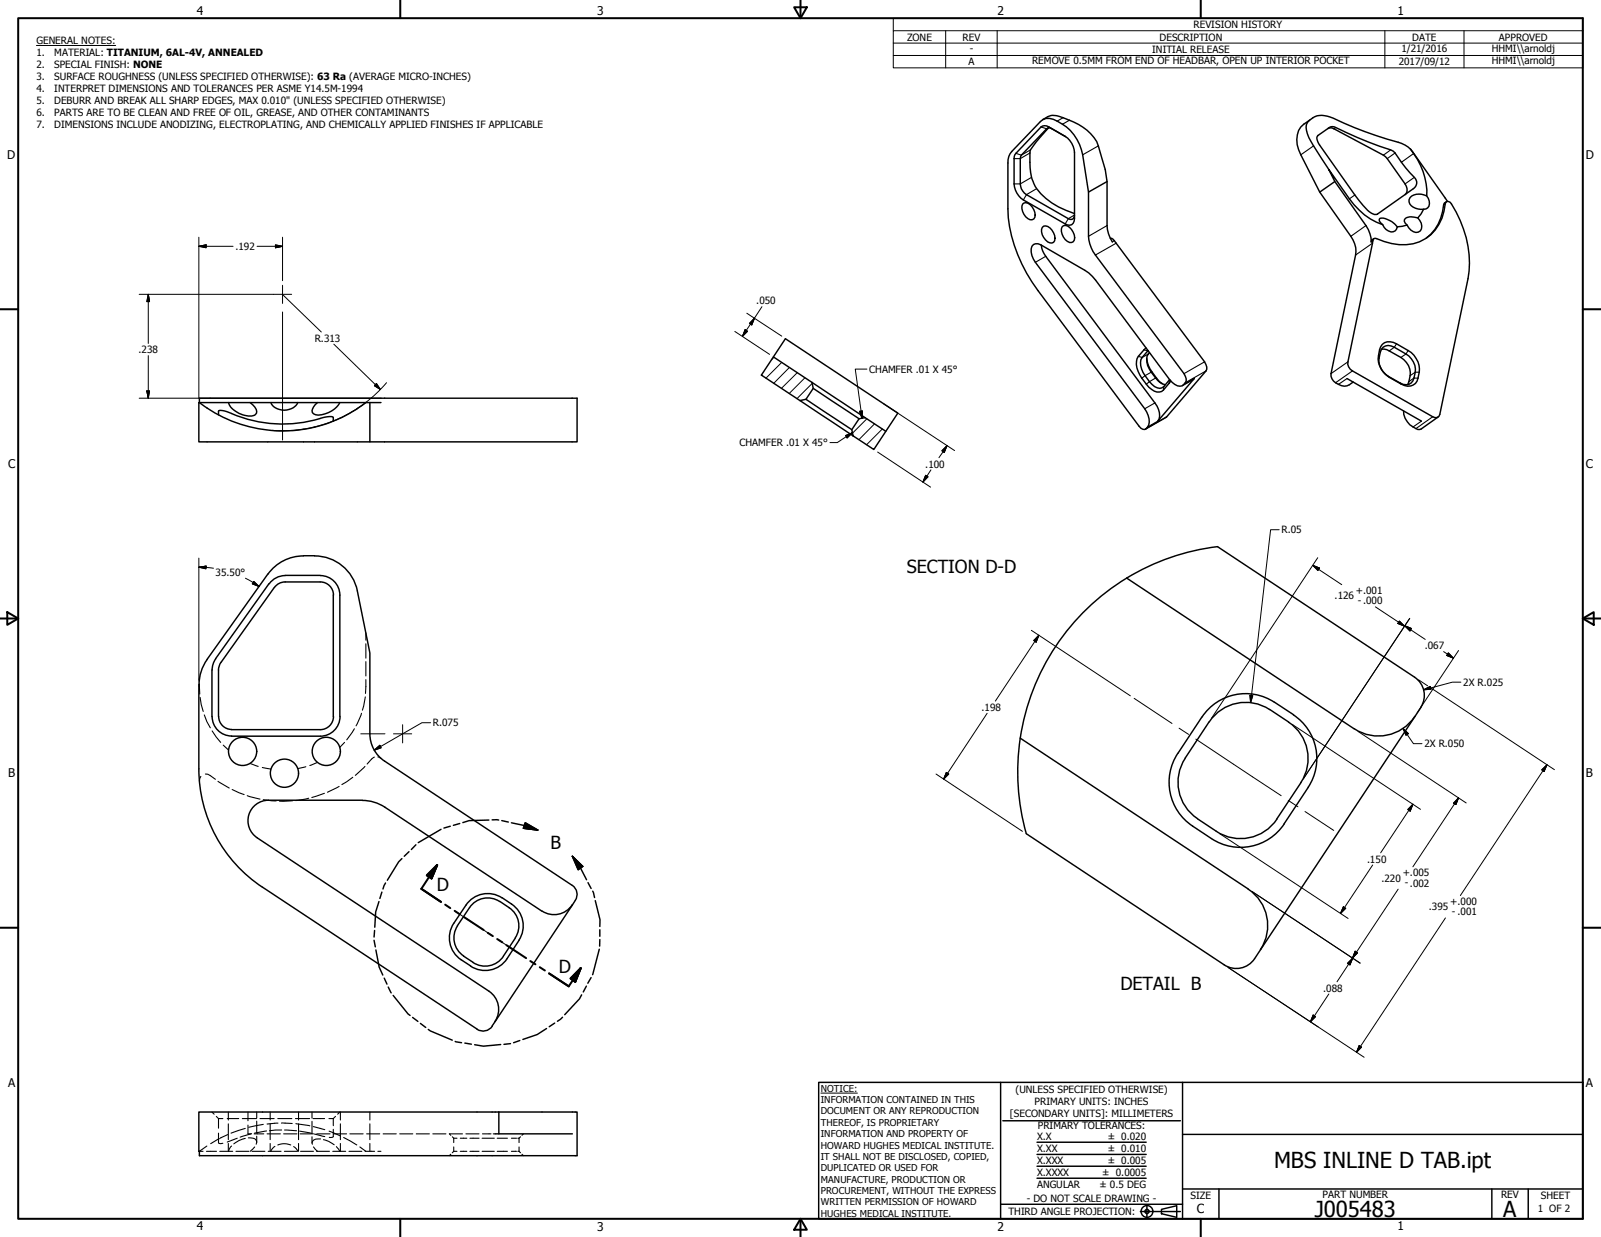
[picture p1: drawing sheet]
<svg xmlns="http://www.w3.org/2000/svg" width="559mm" height="432mm" viewBox="0 0 559 432" stroke-linecap="round" stroke-linejoin="round" font-family="sans-serif">
<!-- layer: Hidden (ANSI) -->
<g fill="none" stroke="#000" stroke-width=".38">
<path d="M69.6 236.9v.9M69.6 238.8l.1 3.5M127.7 237.2l-.1 4.9M127.7 221v2.5M127.7 224.7v5M127.7 230.9v5.1M69.8 243.5l1.1 4.8M71.3 249.6l.9 2.3 1.2 2.2M74 255.1l3 4M120.3 259.1l-1.7 1.8M123.7 254.4l-2.7 3.9M126.2 249l-1.9 4.4"/>
<path d="M127.5 243.3l-1 4.6M70.1 271l-.5 1.7M71.7 270.2l.8 .1 2.7 1.7M76.1 272.7l3.9 2.4M77.9 260.1l1.9 1.7M81 275.6l4.2 1.8M86.3 277.7l4.4 1.3M87.3 266.5l2.8 1M91.6 267.9l3 .6M91.9 279.1l4.5 .5M102.1 279.5l-4.6 .2M106.7 267.7l-2.8 .6"/>
<path d="M107.8 278.6l-4.5 .9M110.8 266.1l-2.7 1.1M113.2 276.9l-4.4 1.5M118.4 274.5l-4.1 2M123.1 271.3l-3.8 2.6M127.4 267.5l-3.4 3.1M130.7 264.3l-1 .7-1.6 1.7M131.9 264.2l1.1 .5M74 388.2l.7 .7M75.5 389.7l.8 .8h1.5M76.3 395.5v3.4l.8 .3 .7-.1M76.3 390.5v3.3"/>
<path d="M76.6 397.4l-3.1 1.8M79.3 390.5h4M79.5 396l-2.7 1.3M79.7 388.2v2.8M79.7 392.3v5.5M79.7 399.2v2.7M82.8 397.3l-3.5 1.4M84.6 390.5h4.9M85.6 397.4l-2.2 .7-1.8 1.2M85.6 393.9l-5 1.6M86.6 392.7v3.1h1M86.6 388.2v3"/>
<path d="M86.7 397.2l1.2 .1a1.49 1.49 0 0 1 1.5 2.1M87.8 395.7l-4 1.2M88.7 395.8h3.4M89.6 388.2v2.1M89.6 391.4v4.1M89.6 396.6v2.1M90.7 390.5h5M91.9 392.5l-5.1 1M93 394.8l-4.2 .7M93.2 395.8h4.7M94.3 388.2v2.8M94.3 392.3v5.5"/>
<path d="M94.3 399.2v2.7M97 399.7l2.2-.5 2.3 .5M97 390.5h4.9M97 392l-3.8 .4M98.2 392l3.8 .2M98.3 394.5l-4.3 .2M99 395.8h4.6M99.3 394.5l4.2 .2M103.1 390.5h5M103.3 392.2l4.8 .8M104.2 388.2v2.8M104.2 392.3v5.5"/>
<path d="M104.2 399.2v2.7M104.6 394.8l4.1 .8M104.8 395.8h4.6M108.9 388.2v2.1M108.9 391.4v4.3M108.9 396.8v2.2M109.3 390.5h4M109.3 393.3l4 1M109.7 395.9l3.6 .8M110.6 395.8h4.6M111.9 397.6h-.3a2.18 2.18 0 0 0-2.7 1.4l.1 .4M112.9 397.8l1.8 .6 1.9 1.2"/>
<path d="M114.8 390.5h1.5M114.9 394.8l3.8 1.7M116.3 394.2v2.5a1.01 1.01 0 0 1-1.4 .3M116.3 395.8h4.7M116.3 390.5v2.4M117.1 389.7l-.8 .8M118.6 388.2l-.7 .7M118.8 388.2v2.8M118.8 392.3v5.5M118.8 399.2v2.7M120 397.1l4.5 2.6M122.1 395.8h4.6"/>
<path d="M128 395.8h4.5M129.1 388.2v2.8M129.1 392.3v5.5M129.1 399.2v2.7M133.7 395.8h4.6M139.5 395.8h4.6M145.3 395.8h4.6M151.1 395.8h4.5M157.9 396.8l.5 .5M158.4 397.3h1.1M158.4 397.3v1.5M160.7 397.3h2.2"/>
<path d="M161.4 395.8h-4.6l.6 .5M162.6 395.8h4.6M164 397.3h3.2M168.3 397.3h4.2M168.4 395.8h3M172.1 395.8h.7M173.5 397.3h3.6M178.5 397.3h1.8M180.7 397.3h.5M181.2 397.3v1.5M181.7 396.8l-.5 .5M182.7 395.8l-.5 .5"/>
<path d="M72.1 401.9h3.5M72.2 400l-2.6 1.9h1.3M76.7 401.9h4.5M80.8 400l-1 1.9M82.4 401.9h4.5M87.9 401.9h4.6M88.9 400.4l-1.6 1.5M93.6 401.9h4.5M95.9 400.2l-.8 .7-.5 1M99.3 401.9h4.5M102.5 400.2l.8 .7 .6 1M104.9 401.9h4.5"/>
<path d="M109.4 400.4l1.4 1.5M110.5 401.9h4.5M116.1 401.9h4.5M117.4 400.2l1.2 1.7M121.8 401.9h4.5M125.6 400.4l2.1 1.5M127.4 401.9h3.3M131.9 401.9h1.1M157.4 402.9l-.6 .5M158.4 401.9h1.1M158.4 401.9l-.5 .5M158.4 400.4v1.5"/>
<path d="M160.7 401.9h2.2M164 401.9h3.2M168.3 401.9h4.2M173.5 401.9h3.6M178.5 401.9h1.8M180.7 401.9h.5M181.2 401.9l.5 .5M181.2 400.4v1.5M182.2 402.9l.5 .5"/>
</g>
<!-- layer: Visible (ANSI) -->
<g fill="none" stroke="#000" stroke-width=".51">
<path d="M363.2 42.4l-10.1 10.5a5.5 5.5 0 0 0-1.3 4v16a50.1 50.1 0 0 0 10.5 28.5l35.3 47.4a1.73 1.73 0 0 0 1.8 1.1 1.73 1.73 0 0 0 1.5-1.6 6.5 6.5 0 0 0-1.4-5.6l-38.1-51.1a6.3 6.3 0 0 1-1.2-5.6 2.17 2.17 0 0 1 3.1-.5l15.4 8.9 2.6 2.1 26.9 36a4.6 4.6 0 0 0 4.4 2.2 2.5 2.5 0 0 0 1.1-3.4l-31.4-42.3M365.8 40.7a6.6 6.6 0 0 1 5.2 .4l2.3 .9M366 44.6l-5.4 6.5a5.7 5.7 0 0 0-1.1 5.5 15 15 0 0 0 7.7 14.3l2.3 1.4 5.5 2.2M369 42.3a16.1 16.1 0 0 1 8.9 11.7l2 13.1v15.4M383.3 50.9l2.5 8.3 .6 4.2v15.3a11.6 11.6 0 0 0 1.8 5.8M455 43.4a7.7 7.7 0 0 0-1.7 8.9l7.3 14.8 10.9 15.4M457.1 42a6.9 6.9 0 0 1 8.3-.7 138.9 138.9 0 0 0 23.7 8.7l2.3 1.2 .9 .9M458.5 50.9l5.3 8.3M463.4 44.9l1.4-.3 .8 .4 17.3 9.2 1.3 1.2 6.2 8.8a2.85 2.85 0 0 1 0 3.7M489.1 56.6a8.5 8.5 0 0 0-7.6-5.5l-7.7-3.1-7.6-3.5a2.09 2.09 0 0 0-2.2 0l-4 2.8a2.74 2.74 0 0 0 .6 3.3l12.3 17.5M492.3 52.1l12.9 18.2M492.3 52.1l.9 1.1"/>
<path d="M493.4 53.6a23.5 23.5 0 0 1 4.6 14.8 2.82 2.82 0 0 1-.4 4.6h-.7l-.9 1.7-1.1 1.4a3.6 3.6 0 0 1 .8 4.5 3.1 3.1 0 0 1-4.6-2.1l-3.4 .7a2.15 2.15 0 0 1-1.6 1.8 2.15 2.15 0 0 1-2.3-.9l-1.2-1.7a23.2 23.2 0 0 1-11.6-9l-7.2-10.2 2.1 4.2 10.9 15.3a10.1 10.1 0 0 1 1.8 5.8M356.9 71.2a1.71 1.71 0 0 1 2.6 .2 3.9 3.9 0 0 1 1.3 5.1 3.1 3.1 0 0 1-3.9-2.6l-.2-1.1zM363.8 79.4a1.78 1.78 0 0 1 2.7 .2 3.9 3.9 0 0 1 1.2 5 2.17 2.17 0 0 1-2.8-.8 4.2 4.2 0 0 1-1.1-4.4zM370.7 79.2a1.71 1.71 0 0 1 2.6 .2 3.9 3.9 0 0 1 1.3 5 3.1 3.1 0 0 1-3.9-2.6l-.2-1zM386.4 63.4l-6.5 3.7M465.9 63.4l-5.3 3.7M494.9 76.1l-2.3-.4a1.81 1.81 0 0 0-2.4 1.6l.9 1.2M498 68.4a5.1 5.1 0 0 0-5.9 .6 2.55 2.55 0 0 0 2 3.7l2.8 .3M504.2 70.9l-.2 .2a17.4 17.4 0 0 1-6.2 12M504.4 71.1a14.7 14.7 0 0 1-18.6 13.9l-5.3-1.7M506.6 71.2a37.1 37.1 0 0 1 5.8 26.1l-10.2 48.1-.6 .3-.7 .1-.8-.3-28-16a3.1 3.1 0 0 1-1.6-3.2l8.7-42.3M363.5 85.6a7.2 7.2 0 0 0 1.5 3.9l38.1 51.2a5.5 5.5 0 0 1 1 6.3l12.7-14.9-.4 .4"/>
<path d="M387.5 83.2a2.39 2.39 0 0 1 2.1 1.7l30.8 41.4a2.91 2.91 0 0 1 .5 3.2l-13.9 16.2M473.1 89l-8.5 41.4a4.6 4.6 0 0 0 6.4 3.9M269.9 124.6l13.5 8.9 .4 2.1-2.5 3.8-2.1 .4-13.5-8.9zM269.9 124.6l4.2-6.4 39.3 26-4.2 6.4M279.2 139.8l18.6 12.3M281.3 139.4l16 10.6M283.4 133.5l18.5 12.3M283.8 135.6l16 10.6M400.2 125.1a13.7 13.7 0 0 0 5.5 8.9M470.2 132.1l25.9 14.9M482.5 120.2a3.9 3.9 0 0 1 4.9-.2l4.1 2.4a8 8 0 0 1 2.5 11.5 4 4 0 0 1-5 .1 12.4 12.4 0 0 1-7.4-6.2 8.8 8.8 0 0 1 .9-7.6zM69.4 140.5h59.7v13.7h-59.7z"/>
<path d="M76.3 144.8v-1.3a5.4 5.4 0 0 1 4.5 .8 45.7 45.7 0 0 0 32.7 1.3l1.5-.2a1.05 1.05 0 0 1 1.3 .4v1.2M79.8 140.5a8 8 0 0 0 6.2 4.6l1.3 .1a1.8 1.8 0 0 0 2.1-.9 1.8 1.8 0 0 0-.5-2.3l-1.6-1.5M94.6 140.5a5.5 5.5 0 0 0 9.3 0M105.9 149.9a47.7 47.7 0 0 1-36.3-9.4v-1.5h131.8v15.2h-72.3M110.8 140.5a3.9 3.9 0 0 0-1.8 3.5 4 4 0 0 0 4.5 .5 8.3 8.3 0 0 0 5.1-4M127.7 140.5a47.7 47.7 0 0 1-21.8 9.4M129.1 140.5h3.9M299.8 146.2l2.1-.4 7.3 4.8-4.2 6.3-7.2-4.8-.5-2.1zM489.9 143.4a6.6 6.6 0 0 0 5.7 6.5l.5-.2M105.9 194.1a15.2 15.2 0 0 0-12.4 6.3M105.9 194h3.9M109.8 194.1a15.2 15.2 0 0 1 14.9 12.1l4.4 21.7v28.3"/>
<path d="M424.9 190.8l68.9 45.6M93.5 200.4l-21.2 29.8M93.9 203.7l-18.7 26.2M95.8 205l-18.7 26.2-.6 1.3-.2 1.4M99.5 203.1h12.3a4.6 4.6 0 0 1 4.6 4.6M99.5 200.9h12.3M99.5 203.1l-2.3 .7-1.4 1.3M99.5 200.9a6.8 6.8 0 0 0-5.5 2.9M111.8 200.9a6.8 6.8 0 0 1 6.8 6.8M116.3 207.7v42.4M118.6 207.7v42.4M393.3 201.8l79.4 52.6"/>
<path d="M69.4 239v29.4M72.3 230.2a15.2 15.2 0 0 0-2.8 8.8M74 233.9v16.2M75.3 229.9l-1 2.2-.3 1.8M76.3 233.9v16.2M493.7 236.4a7.6 7.6 0 0 1 2.2 10.5M74 250.1a6.8 6.8 0 0 0 6.9 6.8M76.3 250.1a4.5 4.5 0 0 0 4.6 4.5M116.4 250.1a4.6 4.6 0 0 1-4.6 4.6h-31M118.7 250.1a6.9 6.9 0 0 1-6.9 6.9h-31M129.1 256.1a11.5 11.5 0 0 0 5.1 9.6l65.5 43.4a3.7 3.7 0 0 1 1.1 5.2l-1 1.6M356.1 257.7l79.6 52.6"/>
<path d="M419.5 250.3l-8.4 12.7a18.3 18.3 0 0 0 5.1 25.4 36.4 36.4 0 0 0 11.4 6.6 18.3 18.3 0 0 0 20.6-7.4M422 252l-8.4 12.7M443.1 247.7a15.2 15.2 0 0 0-21 4.3M443.2 247.6l6.6 4.4M444.8 245.1l6.7 4.4M444.8 245.2a18.3 18.3 0 0 0-25.3 5.1M449.8 252.1a15.2 15.2 0 0 1 4.2 21.1M451.4 249.5a18.3 18.3 0 0 1 5.2 25.3l-8.4 12.8M493.8 250.1a15.2 15.2 0 0 1-21.1 4.3M495.9 247l-55.9 84.5M69.4 268.4a49.6 49.6 0 0 0 22.2 41.3l74.9 49.5a3.8 3.8 0 0 0 5.3-1M126.4 279.3h-32.7a7.1 7.1 0 0 0-6.8 5.1 7.1 7.1 0 0 0 2.9 8"/>
<path d="M126.5 279.4a14.3 14.3 0 0 1 7.8 2.3l54.9 36.3a7.6 7.6 0 0 0 10.5-2.1M413.7 264.7a15.2 15.2 0 0 0 4.3 21.1M454.1 273.2l-8.5 12.7M89.8 292.5l80.9 53.5a7.6 7.6 0 0 1 2.1 10.5M358.2 291l69.1 45.8a7.7 7.7 0 0 0 10.6-2.2l2.1-3.1M418 285.8l6.6 4.4M445.7 285.9a15.3 15.3 0 0 1-21.2 4.3M174.4 314.7a7.6 7.6 0 0 0-10.5 2.1l-4.3 6.4M174.4 314.6a12.3 12.3 0 0 1 6.1 5.6 7.6 7.6 0 0 1-.7 7.2M175.2 313.4a9.1 9.1 0 0 0-12.6 2.6l-4.2 6.3a9.2 9.2 0 0 0 2.6 12.7l3.3 2.2M175.3 313.4a14.2 14.2 0 0 1 6.4 5.8 9.1 9.1 0 0 1-.6 9M199.8 315.9l-28 42.2"/>
<path d="M435.7 310.4a15.2 15.2 0 0 1 4.2 21.1M159.7 323.2a7.6 7.6 0 0 0 2.1 10.5M161.8 333.8a12 12 0 0 0 7.5 3.4 7.6 7.6 0 0 0 6.4-3.4M179.9 327.4l-4.2 6.4M181.2 328.2l-4.2 6.5a9.2 9.2 0 0 1-12.7 2.5M69.4 388.2h132v15.2h-131.8zM172.8 395.8h27M174.1 388.2v7.6"/>
<circle cx="84.7" cy="262.3" r="4.9"/>
<circle cx="99.3" cy="269.9" r="4.9"/>
<circle cx="113.9" cy="262.3" r="4.9"/>
</g>
<!-- layer: Break Line (ANSI) -->
<path d="M425 190.8a79.2 79.2 0 0 0-66.8 100.2" fill="none" stroke="#000" stroke-width=".51"/>
<!-- layer: Visible Narrow (ANSI) -->
<g fill="none" stroke="#000" stroke-width=".38">
<path d="M359.5 53.4l-3.4 2h-2.2M359.7 52.3l-3.2 1.9-1.9-.7M363.3 44.3l2 .7 .5-.4M366 44.3l1 .6M371 41.1l-2 1.2M373.3 42l-2.5 1.4M383.3 50.9l-5.4 3.1M458.5 50.9l-4.5 3.1M466.2 44.5l-.6 .5M485.4 52.3l-2.5 1.9M486.9 53.4l-2.7 2M493.4 53.6l-4.3 3"/>
<path d="M360 61.9l-3.9 2.3h-2.2M361.8 65.8l-3.5 2.1-1.1 1.9M375 75.1l-2.1 1.2-1.1 1.9M386.4 78.7l-6.5 3.8M472.9 68.1l-1.9 1.3M476.8 78.7l-5.3 3.8M493.6 61.9l-3.2 2.3M504.4 71.1l-.5 .4M365 89.5l-3.6 2.1M388.9 84l-.7 .5M389.6 84.9l-7.3 4.1M479 84.9l-5.9 4.1"/>
<path d="M479.2 84l-.6 .5M399.3 122.1l1.4 .3M400.8 123.6l-2.1 1.2-1.4-.4M402.1 129.9l-2.4 1.2-1.2 .9M403.7 132h-.3l-2.2 1.2-1.1 .9M406.2 134.9l-.1 1.2M408.2 132.6l-.1 1.2M416.8 132.1l-3.5 2.1M420.4 126.3l-7.1 4.1M420.9 129.5l-7.2 4.1M470.2 132.1l-3 2.1M470.5 126.3l-5.9 4.1"/>
<path d="M472.1 129.5l-5.9 4.1M481.1 124.1l.2 .9M481.5 122l.3 .9M484.6 131.4l.4 .4M487.4 120l-.7 1.2-1.8 1.3M488.6 133.7l.4 .3M491.5 122.4l-.8 1.2-1.8 1.2M494.9 132h-1.4l-1.8 1.2M495.4 129.9h-1.4l-1.8 1.2M403.1 140.7l-3.6 2M404.1 147l-3.5 2M407.2 145.5l-7.2 4.1"/>
<path d="M496.1 147l-2.9 2M500.1 145.5l-5.9 4.1"/>
</g>
<g fill="none" stroke="#000" stroke-width=".51">
<path d="M363.3 44.3a2.31 2.31 0 0 1 2.7 0l5.8 3.3a7.2 7.2 0 0 1 3.2 5.6v23.1a1.96 1.96 0 0 1-.9 2.1 1.96 1.96 0 0 1-2.3-.2l-14.6-8.4a7.2 7.2 0 0 1-3.3-5.6v-8.8l.3-1.4zM365.8 40.7l-1.9 1.1M369 42.3a4.7 4.7 0 0 0-5.8 .1M371.9 47.7l-4.9-2.8-1.2-.3-9.3 9.6-.4 1.2v8.8a4.5 4.5 0 0 0 2.2 3.7l14.6 8.4a1.32 1.32 0 0 0 1.5 .2 1.32 1.32 0 0 0 .6-1.4M373.3 42a16.2 16.2 0 0 1 10 8.9M455 43.4l2.1-1.4a3.6 3.6 0 0 0-.8 4.7l2.2 4.2M489.1 56.6l3 3.7a5.6 5.6 0 0 1 2.4 3.1l-.4 1.7-.8 .7-12.5 8.9a3.5 3.5 0 0 1-3.5-1.3l-4.4-5.3M482.6 78.4l-.5-.4a1.15 1.15 0 0 1-.4-1.8 7.4 7.4 0 0 1 6 3M504.4 71.1l.2-.5a1.27 1.27 0 0 1 2 .6M504.8 70.4l-.6 .5M379.9 82.5a12 12 0 0 0 2.4 6.5M471.5 82.5a8.8 8.8 0 0 1 1.6 6.5"/>
<path d="M479.5 83.3l-.8 .7-.1 .5M480.5 83.3a.84 .84 0 0 0-.9-.1 .84 .84 0 0 0-.4 .8M400 121.5a9.4 9.4 0 0 0-3.1 3.7 7.9 7.9 0 0 0 1.6 6.8 9.9 9.9 0 0 0 5.3 4.8h.9a6.3 6.3 0 0 0 3.7-3.4l.2-.5M400.7 122.4a6.6 6.6 0 0 0-2.6 4.1 12.1 12.1 0 0 0 5.8 8.9l.9 .2 .8-.2 2.6-2.9M401.2 123.1a4.7 4.7 0 0 0-.1 5.7 9.4 9.4 0 0 0 5.6 5.5M416.4 132.5l-3.7 2.1M472.3 133.3l-1.3 1M482.2 121.9h.8a19 19 0 0 1 7 3.6 6.9 6.9 0 0 1 1.4 8.7M482.7 121.2a3.3 3.3 0 0 1 4 0l4 2.4a6.7 6.7 0 0 1 1.9 10.1 3.3 3.3 0 0 1-4 0 10.7 10.7 0 0 1-7.1-6.4 7.9 7.9 0 0 1 1.2-6.1zM407 145.7l-7.2 4.1M502 145.5l-5.9 4.2"/>
</g>
<!-- layer: Detail Boundary (ANSI) -->
<g fill="none" stroke="#000" stroke-width=".51">
<path d="M140.3 299.7l-1.2 1.2-3.9 6.4M142.7 297.3l-1.6 1.6M145.2 294.9l-1.6 1.6M153.9 289.5l-7.9 4.6M157.2 288.4l-2.3 .7M160.5 287.5l-2.3 .6M170.6 286.3l-6.8 .1-2.3 .7M171.8 286.2l2.3 .1M175.1 286.4l2.3 .6M178.5 287.2l4.5 1 4.7 1.6M183.3 287.2l4.4 2.6-5-.7zM199.8 298.9l3.6 3.6-1.6 1.1z"/>
<path d="M199.8 298.9l2.8 4.1 2.1 4.1M132.3 314.7l-1.2 3.6-.3 5.4M133.3 311.4l-.7 2.2M134.6 308.2l-.9 2.1M205.2 308.1l1.1 2M206.9 311.1l.6 2.2M207.8 314.4l1.6 6.7v2.3M130.6 328.2l.4 2.3M130.7 324.8l-.1 2.3M131.2 331.6l1.1 6 1.3 2.8M209.2 331.3l-2.4 8.9M209.4 324.5v2.3"/>
<path d="M209.4 328l-.1 2.3M134.1 341.4l1 2.1M135.5 344.6l1 2M137.2 347.5l5.2 6.4 .7 .6M144 355.2l1.9 1.4M146.7 357.3l1.9 1.3M149.5 359.3l.7 .6 7.7 3.2M190.8 359l-3.3 2.1-5 1.7M193.6 357.1l-1.9 1.3M196.3 355.1l-1.7 1.4M203 347.3l-.8 1.4-5.1 5.5M204.7 344.2l-1.1 2.1"/>
<path d="M206.3 341.2l-1.1 2M158.9 363.5l2.2 .5M162.2 364.1l2.3 .4M174.8 364.6l-6.1 .6-3-.5M178.2 364.3l-2.3 .3M181.4 363.2l-2.1 .8"/>
</g>
<path d="M182.7 289.1l5 .7zM183.3 287.2l4.4 2.6-5-.7zM199.8 298.9l3.6 3.6zM199.8 298.9l3.6 3.6-1.6 1.1z" fill="#000" stroke="#000" stroke-width=".51"/>
<!-- layer: Section Line (ANSI) -->
<path d="M149 305.6l3.6-3.7-2 4.7zM152.6 301.9l-5.5 8.4 6.8 4.5M155.4 315.8l1.8 1.2M158.7 317.9l1.8 1.3M161.9 320.1l6.9 4.5M170.2 325.6l1.8 1.2M173.5 327.8l1.8 1.1M176.8 329.9l6.8 4.6M185.1 335.5l1.8 1.1M188.4 337.6l1.8 1.2M202.7 337.9l-1.9 4.8-1.7-1.1zM202.7 337.9l-4.2 6.4-6.9-4.5" fill="none" stroke="#000" stroke-width=".7"/>
<path d="M152.6 301.9l-2 4.7zM149 305.6l3.6-3.7-2 4.7zM202.7 337.9l-1.9 4.8zM202.7 337.9l-1.9 4.8-1.7-1.1z" fill="#000" stroke="#000" stroke-width=".7"/>
<!-- layer: Border (ANSI) -->
<g fill="none" stroke="#000" stroke-width=".7">
<path d="M6.3 6.3h546.1v419.1h-546.1zM139.7 0v6.3M277.2 2.5h4.4l-2.2 3.8zM279.4 0v6.3M419.1 0v6.3M0 107.9h6.3M552.4 107.9h6.4M0 215.9h6.3M2.5 213.7l3.8 2.2-3.8 2.2zM552.4 215.9l3.9-2.2v4.4zM552.4 215.9h6.4M0 323.8h6.3"/>
<path d="M552.4 323.8h6.4M139.7 425.4v6.4M279.4 425.4l2.2 3.9h-4.4zM279.4 425.4v6.4M419.1 425.4v6.4"/>
</g>
<!-- layer: Title (ANSI) -->
<g fill="none" stroke="#000" stroke-width=".51">
<path d="M285.8 377.8h266.6v47.6h-266.6zM349.2 377.8v47.6M412.7 377.8v47.6M350 391.2h62M361.9 398.7h38.1M412.7 396h139.7M361.9 411.3h38.1M361.9 407.1h38.1M361.9 403h38.1M412.7 415h139.7M425.4 415v10.4M520.7 415v10.4"/>
<path d="M533.4 415v10.4M349.2 420.4h63.5M398 422.9h14M400.3 420.6v4.6M405.4 422.1l5.3-1.2v4l-5.3-1.2z"/>
<circle cx="400.3" cy="422.9" r="2.06"/>
<circle cx="400.3" cy="422.9" r=".73"/>
</g>
<path d="M286.5 381.6h12.8" fill="none" stroke="#000" stroke-width=".35"/>
<!-- layer: Hatch (ANSI) -->
<path d="M270.1 124.7l-.8 .8M272.9 126.5l-5.6 5.5M275.5 128.3l-5.4 5.5M278.3 130.1l-5.6 5.5M280.9 131.9l-5.4 5.5M283.5 133.9l-5.4 5.3M302.6 146.2l-5 5M305.2 148l-5.4 5.5M308 149.7l-5.5 5.6" fill="none" stroke="#000" stroke-width=".35"/>
<!-- layer: Symbol (ANSI) -->
<g fill="none" stroke="#000" stroke-width=".35">
<path d="M12.7 15.9h27.7M311.8 10.7v-4.3h240.6v4.3M311.8 15h240.6M311.8 19.4h240.6M330.1 10.7v13M348 10.7v13M483.4 10.7v13M511 10.7v13M552.4 10.7h-240.6v4.3M552.4 10.7v13h-240.6v-8.7M302.6 128.8h-4.1l2.4 17.2M295.1 152l2.4-.9-1.8 1.7z"/>
<path d="M297.5 151.1l-5.3 3.4h-2.5M300 143.6l1.1-.2-.2 2.6z"/>
</g>
<!-- layer: Centerline (ANSI) -->
<path d="M395.9 243.8l13.2 8.7M411.5 254.2l3.3 2.1M417.4 258l29.8 19.7M449.6 279.4l3.4 2.2M455.5 283.3l10 6.6M159.1 318.3l5.3 3.5M164.3 321.7l1.3 .8M168.1 324.2l3.3 2.2M173.9 328l6.5 4.4" fill="none" stroke="#000" stroke-width=".35"/>
<!-- layer: Symbol (ANSI) -->
<path d="M295.7 152.8l1.8-1.7zM295.1 152l2.4-.9-1.8 1.7zM300 143.6l.9 2.4zM300 143.6l1.1-.2-.2 2.6z" fill="#000" stroke="#000" stroke-width=".35"/>
<!-- layer: Center Mark (ANSI) -->
<path d="M98.6 99.6v6.3M95.4 102.7h6.4M98.6 108.9v44.7M125.9 256.2h8.5M137.4 256.2h6.3M140.5 253v6.3" fill="none" stroke="#000" stroke-width=".35"/>
<!-- layer: Dimension (ANSI) -->
<g fill="none" stroke="#000" stroke-width=".35">
<path d="M69.4 86l2.5-.5v1zM69.4 86h11.9M69.4 82.8v56.1M89.7 86h8.9M96.1 85.5l2.5 .5-2.5 .5zM98.6 82.8v15.2M48.6 102.7h46.8M51.8 102.7l.4 2.6h-1zM51.8 102.7v17.2M98.6 102.8l13.5 13.1M256.5 115.7l12.1 8M260.1 115.1l.8 .5-1.8 1.8z"/>
<path d="M260.7 109.3l12.2 8M263.3 111.1l-.9 2.3-.8-.5zM265.9 107.1l-6.8 10.3M48.6 139h50M51.2 136.5h1l-.4 2.5zM51.8 124.1v14.9M98.7 139h34M116.5 120.1l16.3 15.9M131.4 133.9l1.4 2.1-2.1-1.4zM134.9 133.6a47.6 47.6 0 0 1-36.2 16.8M95.1 150.2l3.4 .2M306.3 157.8l18.5 12.3"/>
<path d="M308.4 140.9l24.8 16.4M328.7 157.4l1.8-1.8-.9 2.3zM330.5 155.6l-2.8 4.2M323.1 165.9l.8 .5-1.8 1.9zM324.9 164l-2.8 4.3M69.4 198l2.5-.4v1zM69.4 194.8v42.6M69.4 198l2.5 .1M71.9 198.1l2.6 .2M446.5 184.9h-3l-7 60.3M458.2 197.4l2.4 .9-.6 .8zM458.2 197.4l10.1 6.7"/>
<path d="M459.9 194.7l-37 55.9M85.7 201.8l2.7 1.5M88.3 203.3l2.1 1.4M88.6 202.9l1.8 1.8-2.3-.9zM480.1 211.8l10.1 6.8M488.4 216.8l1.8 1.8-2.3-1zM490.3 218.4l2.3 1-.5 .9zM490.3 218.4l7.2 4.8M492.1 215.8l-37.2 56M360 220l34.5 22.9M362.6 221.7l-1 2.5-.8-.6zM362.6 221.7l-15.2 23"/>
<path d="M495.1 237.3l3.2 2.1M499.2 240l43.3 28.7M503.9 227.5l3.4 2.2M505.5 227.9l1.8 1.8-2.3-.9zM509.1 227.1l-14.4 21.7M509.9 238.1h-3l-10 2.7M150.3 252.3h-3l-16.7 9.6M344.6 249l-15.2 23M436.3 242.7l1 .1-.8 2.4zM451.1 252.9l44.7 29.6M474 255.3l37.7 25M489.7 254.3l1.9 1.8-.9 .6z"/>
<path d="M489.7 254.3l3.6 5.3h3M496.9 240.8l2.3-1.2 .3 1zM130.6 261.9l2-1.7 .4 .8zM326.7 270.2l30.2 20M330.3 269.6l.9 .6-1.8 1.8zM509.1 278.5l-1 2.4-.8-.5zM509.1 278.5l-16 24.1M538.1 268.7l1.8-1.7-1 2.3zM539.9 267l-30.2 45.6M425.8 291.1l44.7 29.5M493.1 280.7l-.9 2.4-.8-.5zM493.1 280.7l-11.2 17"/>
<path d="M437 311.2l37.7 25M468.9 316.5l.8 .6-1.8 1.8zM479.1 301.9l-11.2 17M488 310.4l-21.3 32.3M428.6 337.7l47.5 31.4M470.3 336.3l1.8-1.8-.9 2.3zM473 332l.8 .6-1.7 1.9zM504.5 320.4l-31 46.9M458.3 354.3l.9 .6-1.8 1.8zM463.8 347l-6.4 9.7M474.4 365l.8 .5-1.7 1.8z"/>
</g>
<g fill="#000" stroke="#000" stroke-width=".35">
<path d="M69.4 86l2.5-.5zM69.4 86l2.5-.5v1zM96.1 86.5l2.5-.5zM96.1 85.5l2.5 .5-2.5 .5zM51.8 102.7l.4 2.6zM51.8 102.7l.4 2.6h-1zM260.1 115.1l-1 2.3zM260.1 115.1l.8 .5-1.8 1.8zM263.3 111.1l-.9 2.3zM263.3 111.1l-.9 2.3-.8-.5zM51.2 136.5l.6 2.5zM51.2 136.5h1l-.4 2.5z"/>
<path d="M130.7 134.6l2.1 1.4zM131.4 133.9l1.4 2.1-2.1-1.4zM330.5 155.6l-.9 2.3zM328.7 157.4l1.8-1.8-.9 2.3zM323.1 165.9l-1 2.4zM323.1 165.9l.8 .5-1.8 1.9zM69.4 198l2.5-.4zM69.4 198l2.5-.4v1zM458.2 197.4l2.4 .9zM458.2 197.4l2.4 .9-.6 .8zM88.1 203.8l2.3 .9zM88.6 202.9l1.8 1.8-2.3-.9z"/>
<path d="M487.9 217.6l2.3 1zM488.4 216.8l1.8 1.8-2.3-1zM490.3 218.4l2.3 1zM490.3 218.4l2.3 1-.5 .9zM362.6 221.7l-1 2.5zM362.6 221.7l-1 2.5-.8-.6zM496.9 240.8l2.3-1.2zM496.9 240.8l2.3-1.2 .3 1zM505 228.8l2.3 .9zM505.5 227.9l1.8 1.8-2.3-.9zM436.3 242.7l.2 2.5zM436.3 242.7l1 .1-.8 2.4z"/>
<path d="M489.7 254.3l1.9 1.8zM489.7 254.3l1.9 1.8-.9 .6zM130.6 261.9l2-1.7zM130.6 261.9l2-1.7 .4 .8zM330.3 269.6l-.9 2.4zM330.3 269.6l.9 .6-1.8 1.8zM539.9 267l-1 2.3zM538.1 268.7l1.8-1.7-1 2.3zM493.1 280.7l-.9 2.4zM493.1 280.7l-.9 2.4-.8-.5zM509.1 278.5l-1 2.4zM509.1 278.5l-1 2.4-.8-.5z"/>
<path d="M468.9 316.5l-1 2.4zM468.9 316.5l.8 .6-1.8 1.8zM472.1 334.5l-.9 2.3zM470.3 336.3l1.8-1.8-.9 2.3zM473 332l-.9 2.5zM473 332l.8 .6-1.7 1.9zM458.3 354.3l-.9 2.4zM458.3 354.3l.9 .6-1.8 1.8zM474.4 365l-.9 2.3zM474.4 365l.8 .5-1.7 1.8z"/>
</g>
<g font-size="7.7">
<text x="444.7" y="407.6">MBS INLINE D TAB.ipt</text>
<text x="458.9" y="424.8">J005483</text>
<text x="524.7" y="424.7">A</text>
</g>
<g font-size="6.3">
<text x="316.5" y="200.2">SECTION D-D</text>
<text x="192.2" y="296.3">B</text>
<text x="152.5" y="311">D</text>
<text x="195.1" y="339.5">D</text>
<text x="391" y="345.6">DETAIL B</text>
</g>
<text font-size="4.4" x="417.8" y="423.5">C</text>
<g font-size="4.2">
<text x="68.7" y="5.3">4</text>
<text x="208.4" y="5.3">3</text>
<text x="348.1" y="5.3">2</text>
<text x="487.8" y="5.3">1</text>
<text x="2.5" y="55.5">D</text>
<text x="553.5" y="55.5">D</text>
<text x="2.8" y="163.4">C</text>
<text x="553.5" y="163.4">C</text>
<text x="2.9" y="271.4">B</text>
<text x="553.5" y="271.4">B</text>
<text x="2.8" y="379.3">A</text>
<text x="553.5" y="379.3">A</text>
<text x="68.7" y="429.5">4</text>
<text x="208.4" y="429.6">3</text>
<text x="348.1" y="429.6">2</text>
<text x="487.8" y="429.5">1</text>
</g>
<g font-size="3.5">
<text x="416.6" y="9.8">REVISION HISTORY</text>
<text x="12.7" y="15.3">GENERAL NOTES:</text>
<text x="316.6" y="14.2">ZONE</text>
<text x="336" y="14.2">REV</text>
<text x="404.7" y="14.2">DESCRIPTION</text>
<text x="492.9" y="14.2">DATE</text>
<text x="523.2" y="14.2">APPROVED</text>
<text x="12.7" y="19.5">1.</text>
<text x="12.7" y="23.7">2.</text>
<text x="18.9" y="19.5">MATERIAL: TITANIUM, 6AL-4V, ANNEALED</text>
<text x="18.9" y="23.7">SPECIAL FINISH: NONE</text>
<text x="338" y="22.8">A</text>
<text x="338.5" y="18.3">-</text>
<text x="360.2" y="22.5">REMOVE 0.5MM FROM END OF HEADBAR, OPEN UP INTERIOR POCKET</text>
<text x="402.1" y="18.5">INITIAL RELEASE</text>
<text x="488.2" y="22.5">2017/09/12</text>
<text x="489.1" y="18.2">1/21/2016</text>
<text x="520.7" y="18.2">HHMI\\arnoldj</text>
<text x="520.7" y="22.5">HHMI\\arnoldj</text>
<text x="12.7" y="27.8">3.</text>
<text x="18.9" y="27.8">SURFACE ROUGHNESS (UNLESS SPECIFIED OTHERWISE): 63 Ra (AVERAGE MICRO-INCHES)</text>
<text x="12.7" y="32">4.</text>
<text x="18.9" y="32">INTERPRET DIMENSIONS AND TOLERANCES PER ASME Y14.5M-1994</text>
<text x="12.7" y="36.2">5.</text>
<text x="12.7" y="40.4">6.</text>
<text x="18.9" y="36.2">DEBURR AND BREAK ALL SHARP EDGES, MAX 0.010&quot; (UNLESS SPECIFIED OTHERWISE)</text>
<text x="18.9" y="40.4">PARTS ARE TO BE CLEAN AND FREE OF OIL, GREASE, AND OTHER CONTAMINANTS</text>
<text x="12.7" y="44.6">7.</text>
<text x="18.9" y="44.6">DIMENSIONS INCLUDE ANODIZING, ELECTROPLATING, AND CHEMICALLY APPLIED FINISHES IF APPLICABLE</text>
<text x="82.2" y="87.2">.192</text>
<text x="264" y="106.2">.050</text>
<text x="109.9" y="119.3">R.313</text>
<text x="48.3" y="123.3">.238</text>
<text x="303.4" y="130.1">CHAMFER .01 X 45°</text>
<text x="258.1" y="155.8">CHAMFER .01 X 45°</text>
<text x="323" y="163.2">.100</text>
<text x="447.3" y="186.2">R.05</text>
<text x="75.2" y="201">35.50°</text>
<text x="465.8" y="209.2">.126</text>
<text x="473.3" y="207.3">+.001</text>
<text x="473.9" y="210.8">- .000</text>
<text x="497.3" y="226.6">.067</text>
<text x="510.7" y="239.4">2X R.025</text>
<text x="342.6" y="248.2">.198</text>
<text x="151.1" y="253.6">R.075</text>
<text x="497.1" y="260.9">2X R.050</text>
<text x="477.1" y="301.1">.150</text>
<text x="489.6" y="305.8">+.005</text>
<text x="482.2" y="307.8">.220</text>
<text x="490.3" y="309.4">-.002</text>
<text x="498.7" y="317.8">.395</text>
<text x="506.2" y="315.8">+.000</text>
<text x="506.8" y="319.4">- .001</text>
<text x="461.8" y="346.1">.088</text>
<text x="354.5" y="381.6">(UNLESS SPECIFIED OTHERWISE)</text>
<text x="352.5" y="390">[SECONDARY UNITS]: MILLIMETERS</text>
<text x="361.1" y="385.8">PRIMARY UNITS: INCHES</text>
<text x="362.3" y="394.1">PRIMARY TOLERANCES:</text>
<text x="361.9" y="397.9">X.X</text>
<text x="386.7" y="398">± 0.020</text>
<text x="361.9" y="402.1">X.XX</text>
<text x="361.9" y="406.3">X.XXX</text>
<text x="386.7" y="402.1">± 0.010</text>
<text x="386.7" y="406.3">± 0.005</text>
<text x="361.9" y="410.5">X.XXXX</text>
<text x="384.7" y="410.5">± 0.0005</text>
<text x="358.4" y="419.7">- DO NOT SCALE DRAWING -</text>
<text x="361.9" y="414.6">ANGULAR</text>
<text x="383.8" y="414.7">± 0.5 DEG</text>
<text x="415.5" y="418.4">SIZE</text>
<text x="461.6" y="418.3">PART NUMBER</text>
<text x="523.9" y="418.3">REV</text>
<text x="537.8" y="418.4">SHEET</text>
<text x="352" y="424.2">THIRD ANGLE PROJECTION:</text>
<text x="536.7" y="423.2">1 OF 2</text>
</g>
<g font-size="3.3">
<text x="286.5" y="381.1">NOTICE:</text>
<text x="286.5" y="385">INFORMATION CONTAINED IN THIS</text>
<text x="286.5" y="389">DOCUMENT OR ANY REPRODUCTION</text>
<text x="286.5" y="392.9">THEREOF, IS PROPRIETARY</text>
<text x="286.5" y="396.9">INFORMATION AND PROPERTY OF</text>
<text x="286.5" y="400.9">HOWARD HUGHES MEDICAL INSTITUTE.</text>
<text x="286.5" y="404.9">IT SHALL NOT BE DISCLOSED, COPIED,</text>
<text x="286.5" y="408.9">DUPLICATED OR USED FOR</text>
<text x="286.5" y="412.8">MANUFACTURE, PRODUCTION OR</text>
<text x="286.5" y="416.8">PROCUREMENT, WITHOUT THE EXPRESS</text>
<text x="286.5" y="420.8">WRITTEN PERMISSION OF HOWARD</text>
<text x="286.5" y="424.8">HUGHES MEDICAL INSTITUTE.</text>
</g>
</svg>
